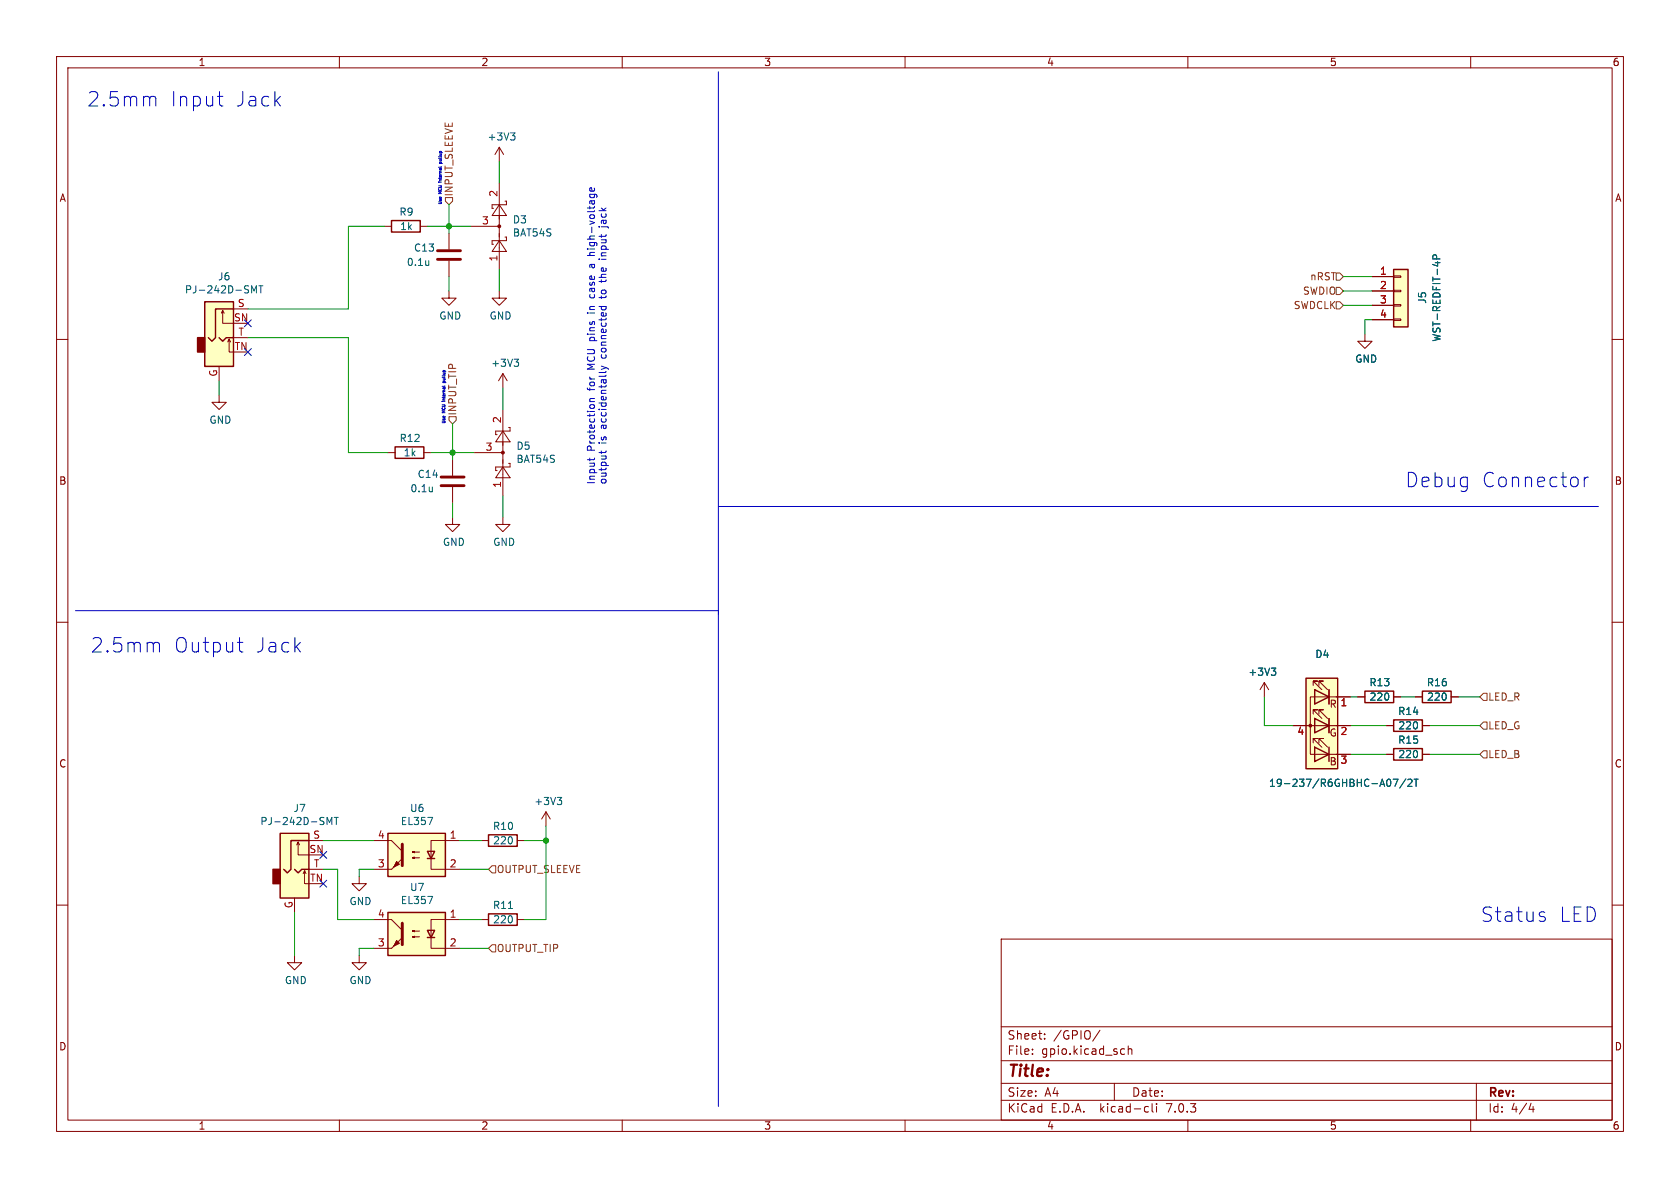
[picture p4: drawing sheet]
<svg xmlns="http://www.w3.org/2000/svg" width="297mm" height="210mm" viewBox="0 0 297 210" stroke-linecap="round" stroke-linejoin="round" font-family="sans-serif">
<g fill="none" stroke="#840000" stroke-width=".18">
<path d="M10 10h277v190h-277zM12 12h273v186h-273zM60 10v2M110 10v2M160 10v2M210 10v2M260 10v2M88.3 36.2l1.2 1.9h-2.5zM88.3 26v2.6M88.3 32.4v15.2M88.3 26l-.8 1.3M88.3 26l.7 1.3"/>
<path d="M89.3 35.6h.2v.6h-2.5v.6h.2M10 60h2M39.1 55.4l.3-.5v2.3h1.9M39.4 54.9l.2 .5M40.5 59.9l.3 .6M41.3 54.6h2.5M41.3 59.7h2.5M67.9 40h1.3M74.3 40h1.3M79.4 51.4v1.3h1.2l-1.2 1.3-1.3-1.3h1.3M79.4 41.3v2.8M79.4 46.1v2.8"/>
<path d="M83.2 40h5.1M88.3 42.5l1.2 2h-2.5zM88.3 51.4v1.3h1.2l-1.2 1.3-1.3-1.3h1.3M89.3 41.9h.2v.6h-2.5v.7h.2M241.3 59.1v1.2h1.3l-1.3 1.3-1.3-1.3h1.3M242.6 48.9h3.8M242.6 51.4h3.8M242.6 54h3.8M242.6 56.5h3.8M246.4 56.4h1.2v.2h-1.2zM246.4 53.8h1.2v.3h-1.2zM246.4 51.3h1.2v.3h-1.2z"/>
<path d="M246.4 48.8h1.2v.2h-1.2zM285 60h2M38.7 69.9v1.2h1.3l-1.3 1.3-1.2-1.3h1.2M38.7 64.8v2.5M40.3 60.5l.2-.6v2.3h.8M88.9 76.2l1.3 1.9h-2.6zM88.9 66v2.6M88.9 72.4v15.2M88.9 66l-.8 1.3M88.9 66l.8 1.3M89.9 75.6h.3v.6h-2.6v.6h.3M68.6 80h1.2"/>
<path d="M74.9 80h1.3M80 91.4v1.3h1.3l-1.3 1.3-1.3-1.3h1.3M80 81.3v2.8M80 86.1v2.8M83.8 80h5.1M88.9 82.6l1.3 1.9h-2.6zM88.9 91.4v1.3h1.3l-1.3 1.3-1.3-1.3h1.3M89.9 81.9h.3v.7h-2.6v.6h.3M10 110h2M285 110h2M223.5 120.7l.8 1.2M223.5 120.7v2.5"/>
<path d="M223.5 120.7l-.7 1.2M228.6 128.3h10.2M232.2 131.3v-.7h.7h-.7l1.5 1.5M232.2 126.2v-.7h.7h-.7l1.5 1.5M232.2 121.2v-.8h.7h-.7l1.5 1.5M232.4 127v2.5zM232.4 127h.1M232.4 121.9v2.6zM232.4 121.9h.1M233.2 131.3v-.7h.7h-.7l1.5 1.5M233.2 126.2v-.7h.7h-.7l1.5 1.5M233.2 121.2v-.8h.7h-.7l1.5 1.5"/>
<path d="M234.9 127v2.5M234.9 121.9v2.6M238.8 123.2h-7.2v10.2h7.2M240 123.2h1.3M245.1 133.4h1.3M245.1 128.3h1.3M246.4 123.2h1.2M250.2 123.2h1.3M251.5 133.4h1.2M251.5 128.3h1.2M256.5 123.2h1.3M10 160h2"/>
<path d="M52.1 158.8v2.5M52.5 149.4l.2-.6v2.3h1.9M52.7 148.8l.3 .6M53.6 154.4l.2-.5v2.3h.8M53.8 153.9l.3 .5M54.6 148.6h2.5M54.6 153.7h2.5M63.5 154.9v1.3h1.3l-1.3 1.3-1.3-1.3h1.3M66 148.6h3.2l1.9 1.9M66 153.7h3.2M72.9 151.6l.4-.1v.3l-.4-.2h1.3M72.9 150.6l.4-.1v.2l-.4-.1h1.3"/>
<path d="M81.3 148.6h-5.1v5.1h5.1M85.1 148.6h1.3M91.4 148.6h1.3M96.5 143.5l-.7 1.3M96.5 143.5v2.6M96.5 143.5l.8 1.3M285 160h2M52.1 168.9v1.3h1.2l-1.2 1.3-1.3-1.3h1.3M63.5 168.9v1.3h1.3l-1.3 1.3-1.3-1.3h1.3M66 162.6h3.2l1.9 1.9M66 167.6h3.2M72.9 165.6l.4-.1v.2l-.4-.1h1.3"/>
<path d="M72.9 164.6l.4-.1v.2l-.4-.1h1.3M81.3 162.6h-5.1v5h5.1M85.1 162.6h1.3M91.4 162.6h1.3M177 166h108v32h-108zM60 198v2M110 198v2M160 198v2M177 194.5h108M177 191.5h108M177 187.5h108M177 181.5h108"/>
<path d="M182.5 186.3v.1M182.5 185.5v.1M184.7 183.6v.1M184.7 182.8v.1M194.5 182.1l-1.3 2M197 191.5v3M198.4 185.4l.4 .1M198.8 186.3l-.4 .1M199.5 185.5l.2-.1 .3 .1 .1 .9M199.5 184.9v1.5M202.5 196.5h.5M202.5 195.7h.5"/>
<path d="M203.7 195.1v1.3l.2 .2M204.5 195.1v.1M204.5 195.6v1M210 198v2M260 198v2M261 191.5v6.5M270.7 195l-.4 1.1h.9M271 195.6v1"/>
</g>
<g fill="#840000" stroke="#840000" stroke-width=".18">
<path d="M69.2 167.6l1.9-1.9z"/>
<path d="M70.1 166.2l.5 .6-1 .5z"/>
<path d="M71.1 151.8l-1.9 1.9z"/>
<path d="M70.1 152.3l.5 .5-1 .5z"/>
<circle cx="88.3" cy="40" r=".25"/>
<circle cx="88.9" cy="80" r=".25"/>
<circle cx="231.6" cy="128.3" r=".25"/>
</g>
<g fill="#ffffc2" stroke="#ffffc2" stroke-width=".18">
<path d="M36.2 53.3h5.1v11.5h-5.1z"/>
<path d="M68.6 161.3h10.1v7.6h-10.1z"/>
<path d="M49.5 147.3h5.1v11.5h-5.1z"/>
<path d="M68.6 147.3h10.1v7.6h-10.1z"/>
<path d="M246.4 47.6h2.5v10.2h-2.5z"/>
<path d="M230.9 119.9h5.6v16h-5.6z"/>
</g>
<g fill="#840000" stroke="#840000" stroke-width=".25">
<path d="M34.9 59.7h1.3v2.5h-1.3z"/>
<path d="M48.3 153.7h1.2v2.5h-1.2z"/>
</g>
<g fill="none" stroke="#840000" stroke-width=".25">
<path d="M69.2 39h5.1v2h-5.1zM36.2 53.3h5.1v11.5h-5.1zM38.7 59.7l.7 .6 .6-.6h1.3M41.3 54.6h-3.2v5.1l-.6 .6-.7-.6M246.4 47.6h2.5v10.2h-2.5zM69.8 79h5.1v2h-5.1zM230.9 119.9h5.6v16h-5.6zM232.4 132.1l2.5 1.3-2.5 1.2zM232.4 127l2.5 1.3-2.5 1.2zM232.4 121.9l2.5 1.3-2.5 1.3zM234.9 121.9v2.6M234.9 127v2.5"/>
<path d="M234.9 132.1v2.5M241.3 122.2h5.1v2h-5.1zM246.4 132.3h5.1v2.1h-5.1zM246.4 127.3h5.1v2h-5.1zM251.5 122.2h5v2h-5zM49.5 147.3h5.1v11.5h-5.1zM52.1 153.7l.6 .6 .6-.6h1.3M54.6 148.6h-3.2v5.1l-.6 .6-.6-.6M68.6 147.3h10.1v7.6h-10.1zM75.6 150.5h1.2l-.6 1.3zM75.6 151.8h1.2M86.4 147.6h5v2h-5z"/>
<path d="M68.6 161.3h10.1v7.6h-10.1zM75.6 164.5h1.2l-.6 1.2zM75.6 165.7h1.2M86.4 161.5h5v2.1h-5z"/>
</g>
<g fill="none" stroke="#006464" stroke-width=".18">
<path d="M90.3 23.5h.7l-.4 .5 .4 .1v.4l-.2 .3h-.4M44.5 51.8v-1.3l.4 .9 .4-.9v1.3M45.8 50.5h.7M46.1 50.5v1.3M75.8 46.1v.8M75.8 46.8l-.2 .1M254 45.8l-.1-.6-.2-.2-.3 .1-.1 .7h1.3M254.2 46.3v.7M90.9 63.5h.8l-.4 .5 .3 .1 .1 .4-.3 .3h-.3M76.4 86.1v.8M76.4 86.8l-.1 .1M224.8 118.1h.7l-.4 .5 .4 .1v.4l-.2 .3h-.4"/>
<path d="M245.5 122.7v.8M245.7 137.8l.2 .4-.2 .7M246.3 137.7h.8l-.5 1.3M248.5 137.7l-1.1 1.6M248.9 137.9l.5-.2 .2 .4-.8 .9h.8M250 137.7h.7M250.4 137.7v1.3M250.5 132.9v.8M250.5 127.8v.8M255.6 122.7v.8M57.8 145.8v-1.3l.4 .9 .5-.9v1.3M59.1 144.5h.7"/>
<path d="M59.5 144.5v1.3M75.6 158.5h.9l-.6 1.2M75.6 144.5h.9l-.6 1.3M90.5 148.1v.8M98.5 141h.8l-.4 .4 .3 .2 .1 .4-.2 .2h-.4M89.9 160.6h.7M90.5 162.1v.8"/>
</g>
<path d="M77.3 45.8h4.1M77.3 44.3h4.1M78 85.9h4M78 84.3h4M71.1 149.2v3.8M71.1 163.2v3.8" fill="none" stroke="#840000" stroke-width=".51"/>
<path d="M78.7 34.9h1.3v.7l-.6 .6-.7-.6zM236.2 50.8h.7l.6 .6-.6 .7h-.7zM236.2 48.3h.7l.6 .6-.6 .6h-.7zM236.2 53.3h.7l.6 .7-.6 .6h-.7zM79.4 73.7h1.2v.6l-.6 .6-.6-.6zM262.3 127.6h.6v1.3h-.6l-.7-.6zM262.3 132.7h.6v1.3h-.6l-.7-.6zM262.3 122.6h.6v1.2h-.6l-.7-.6zM87 153h.6v1.3h-.6l-.6-.6zM87 167h.6v1.3h-.6l-.6-.7z" fill="none" stroke="#725600" stroke-width=".18"/>
<g fill="none" stroke="#0000c2" stroke-width=".18">
<path d="M26.8 17l.6 .2 .2 .2v1.3M38.4 17h1M38.8 18.4l.1 .2 .5 .1M127 12.7v182.9M77.6 32.2h.1M77.7 32.2h.3M77.7 28.9h.5M77.8 28.7l-.1 .2M77.9 28.7l.1 .2M104.3 34.3l1.1 .1M104.3 34.3v.2M105 33.3l.1 .3-.2 .2-.6-.1v-.4l.3-.1 .1 .6"/>
<path d="M105 34.3l.1 .2M103.8 45.2h1.3M104.3 45l.1 .2M105.9 54.2h1.3M106.4 54.2v.5M107.1 54.2v.5M107.5 40.1l.1 .2M78.2 71h.1M78.2 70.9v.1M78.3 71h.4M78.3 67.6h.5M78.4 67.4v.2"/>
<path d="M78.6 67.4v.2M104.3 71h.8M105.1 70.4l-.8 .1v.3l.1 .2M106.3 79.7v.5M106.3 64.7l.9 .3M107.2 79.7l-.2 .3h-1.1M107.2 65.7l-.2 .1h-1.1M107.2 65l-.9 .3M107.2 65l.4 .3M104.3 81v.5M105.1 81l-.1 .2M127 89.5h155.6"/>
<path d="M280.1 84.3v1.7M280.8 84.3a.65 .65 0 0 0-.7 .5M13.3 108h113.7M27.5 113.6l.6 .1 .1 .2v1.4M42 113.6h.9M42.3 112.7v2.2l.2 .2 .4 .2M272.5 162l.6 .2 .1 .3-.4 .4h-.4M272.5 161.2l.6 .1"/>
</g>
<g fill="none" stroke="#009600" stroke-width=".18">
<path d="M79.4 36.2v5.1M88.3 28.6v3.8M43.8 59.7h17.8v20.3h7M67.9 40h-6.3v14.6h-17.8M75.6 40h7.6M79.4 48.9v2.5M88.3 47.6v3.8M237.5 54h5.1M237.5 51.4h5.1M237.5 48.9h5.1M242.6 56.5h-1.3v2.6M38.7 67.3v2.6"/>
<path d="M80 74.9v6.4M88.9 68.6v3.8M76.2 80h7.6M80 88.9v2.5M88.9 87.6v3.8M223.5 123.2v5.1h5.1M238.8 128.3h6.3M238.8 133.4h6.3M238.8 123.2h1.2M247.6 123.2h2.6M252.7 128.3h8.9M252.7 133.4h8.9"/>
<path d="M257.8 123.2h3.8M57.1 153.7h2.6v8.9h6.3M57.1 148.6h8.9M66 153.7h-2.5v1.2M81.3 153.7h5.1M81.3 148.6h3.8M92.7 148.6h3.8M96.5 146.1v16.5h-3.8M52.1 161.3v7.6M66 167.6h-2.5v1.3M81.3 167.6h5.1M81.3 162.6h3.8"/>
</g>
<path d="M43.2 56.5l1.2 1.3M44.4 56.5l-1.2 1.3M43.2 61.6l1.2 1.2M44.4 61.6l-1.2 1.2M56.5 150.5l1.3 1.2M56.5 155.6l1.3 1.2M57.8 150.5l-1.3 1.2M57.8 155.6l-1.3 1.2" fill="none" stroke="#000084" stroke-width=".18"/>
<g fill="#009600" stroke="#009600" stroke-width=".18">
<circle cx="96.5" cy="148.6" r=".46"/>
<circle cx="80" cy="80" r=".46"/>
<circle cx="79.4" cy="40" r=".46"/>
</g>
<g font-size="3.5" fill="#0000c2">
<text x="15.2" y="19.1">2.5mm</text>
<text x="29.9" y="19.1">Input</text>
<text x="41.2" y="19.1">Jack</text>
<text x="248.3" y="86.4">Debug</text>
<text x="261.7" y="86.4">Connector</text>
<text x="15.9" y="115.6">2.5mm</text>
<text x="30.5" y="115.6">Output</text>
<text x="44.8" y="115.6">Jack</text>
<text x="261.6" y="163.2">Status</text>
<text x="275.4" y="163.2">LED</text>
</g>
<text font-size="2.8" fill="#840000" x="178" y="190.8">Title:</text>
<g font-size="2.1" fill="#840000">
<text x="178" y="183.9">Sheet:</text>
<text x="186.2" y="183.9">/GPIO/</text>
<text x="178" y="186.6">File:</text>
<text x="184" y="186.6">gpio.kicad_sch</text>
<text x="178" y="196.8">KiCad</text>
<text x="178" y="194">Size:</text>
<text x="184.6" y="194">A4</text>
<text x="185.7" y="196.8">E.D.A.</text>
<text x="194.4" y="196.8">kicad-cli</text>
<text x="200" y="194">Date:</text>
<text x="206.2" y="196.8">7.0.3</text>
<text x="263" y="194.2">Rev:</text>
<text x="263" y="196.8">Id:</text>
<text x="267" y="196.8">4/4</text>
</g>
<g font-size="1.8" fill="#840000">
<text x="35" y="11.8">1</text>
<text x="85" y="11.8">2</text>
<text x="135" y="11.8">3</text>
<text x="185" y="11.8">4</text>
<text x="235" y="11.8">5</text>
<text x="285" y="11.8">6</text>
<text x="10.4" y="35.8">A</text>
<text x="285.4" y="35.8">A</text>
<text x="10.3" y="85.8">B</text>
<text x="285.3" y="85.8">B</text>
<text x="234.9" y="125.3">R</text>
<text x="234.9" y="130.4">G</text>
<text x="10.3" y="135.8">C</text>
<text x="234.9" y="135.5">B</text>
<text x="285.3" y="135.8">C</text>
<text x="10.3" y="185.8">D</text>
<text x="285.3" y="185.8">D</text>
<text x="35" y="199.8">1</text>
<text x="85" y="199.8">2</text>
<text x="135" y="199.8">3</text>
<text x="185" y="199.8">4</text>
<text x="235" y="199.8">5</text>
<text x="285" y="199.8">6</text>
</g>
<g font-size="1.8" fill="#006464">
<text x="86" y="25">+3V3</text>
<text x="70.5" y="38.3">R9</text>
<text x="70.6" y="40.8">1k</text>
<text x="90.5" y="39.7">D3</text>
<text x="90.5" y="42">BAT54S</text>
<text x="71.8" y="47.2">0.1u</text>
<text x="73" y="44.6">C13</text>
<text x="32.5" y="52">PJ-242D-SMT</text>
<text x="38.4" y="49.7">J6</text>
<text x="252.3" y="53.9" transform="rotate(-90 252.3 53.9)">J5</text>
<text x="77.5" y="56.7">GND</text>
<text x="86.4" y="56.7">GND</text>
<text x="86.7" y="65">+3V3</text>
<text x="239.4" y="64.3">GND</text>
<text x="254.8" y="60.6" transform="rotate(-90 254.8 60.6)">WST-REDFIT-4P</text>
<text x="36.9" y="75.1">GND</text>
<text x="70.5" y="78.3">R12</text>
<text x="71.2" y="80.8">1k</text>
<text x="91.1" y="79.7">D5</text>
<text x="91.1" y="82">BAT54S</text>
<text x="72.4" y="87.2">0.1u</text>
<text x="73.7" y="84.6">C14</text>
<text x="78.1" y="96.7">GND</text>
<text x="87" y="96.7">GND</text>
<text x="220.5" y="119.6">+3V3</text>
<text x="232.4" y="116.5">D4</text>
<text x="241.9" y="121.5">R13</text>
<text x="242" y="124">220</text>
<text x="252.1" y="121.5">R16</text>
<text x="252.1" y="124">220</text>
<text x="247" y="131.6">R15</text>
<text x="247" y="126.6">R14</text>
<text x="247" y="129.1">220</text>
<text x="247" y="134.2">220</text>
<text x="51.7" y="143.7">J7</text>
<text x="72.3" y="143.7">U6</text>
<text x="94.3" y="142.5">+3V3</text>
<text x="224.2" y="139.3">19-237/R6GHBHC-A07/2T</text>
<text x="45.9" y="146">PJ-242D-SMT</text>
<text x="70.7" y="146">EL357</text>
<text x="87" y="146.9">R10</text>
<text x="87" y="149.4">220</text>
<text x="61.6" y="160.2">GND</text>
<text x="70.7" y="160">EL357</text>
<text x="72.3" y="157.7">U7</text>
<text x="87" y="160.8">R11</text>
<text x="87" y="163.4">220</text>
<text x="50.2" y="174.1">GND</text>
<text x="61.6" y="174.1">GND</text>
</g>
<g font-size="1.8" fill="#725600">
<text x="80.2" y="34.8" transform="rotate(-90 80.2 34.8)">INPUT_SLEEVE</text>
<text x="230.1" y="52.3">SWDIO</text>
<text x="231.4" y="49.7">nRST</text>
<text x="228.5" y="54.8">SWDCLK</text>
<text x="80.8" y="73.6" transform="rotate(-90 80.8 73.6)">INPUT_TIP</text>
<text x="263" y="124">LED_R</text>
<text x="263" y="129.1">LED_G</text>
<text x="263" y="134.2">LED_B</text>
<text x="87.7" y="154.5">OUTPUT_SLEEVE</text>
<text x="87.7" y="168.5">OUTPUT_TIP</text>
</g>
<g font-size="1.8" fill="#a90000">
<text x="88" y="35" transform="rotate(-90 88 35)">2</text>
<text x="85.1" y="39.8">3</text>
<text x="88" y="46.4" transform="rotate(-90 88 46.4)">1</text>
<text x="243.8" y="48.6">1</text>
<text x="243.8" y="51.2">2</text>
<text x="243.8" y="53.7">3</text>
<text x="41.2" y="56.9">SN</text>
<text x="41.9" y="54.4">S</text>
<text x="42" y="59.4">T</text>
<text x="243.8" y="56.3">4</text>
<text x="41.3" y="62">TN</text>
<text x="38.5" y="66.7" transform="rotate(-90 38.5 66.7)">G</text>
<text x="88.6" y="75" transform="rotate(-90 88.6 75)">2</text>
<text x="85.7" y="79.8">3</text>
<text x="88.6" y="86.4" transform="rotate(-90 88.6 86.4)">1</text>
<text x="236.8" y="125.1">1</text>
<text x="229.2" y="130.2">4</text>
<text x="236.8" y="130.2">2</text>
<text x="236.8" y="135.3">3</text>
<text x="55.2" y="148.3">S</text>
<text x="66.6" y="148.3">4</text>
<text x="79.3" y="148.3">1</text>
<text x="54.5" y="150.9">SN</text>
<text x="54.7" y="156">TN</text>
<text x="55.3" y="153.4">T</text>
<text x="66.6" y="153.4">3</text>
<text x="79.3" y="153.4">2</text>
<text x="51.8" y="160.7" transform="rotate(-90 51.8 160.7)">G</text>
<text x="66.6" y="167.4">3</text>
<text x="66.6" y="162.3">4</text>
<text x="79.3" y="162.3">1</text>
<text x="79.3" y="167.4">2</text>
</g>
<g font-size="1.8" fill="#0000c2">
<text x="107.3" y="39.6" transform="rotate(-90 107.3 39.6)">jack</text>
<text x="105.3" y="46.8" transform="rotate(-90 105.3 46.8)">a</text>
<text x="105.3" y="44.6" transform="rotate(-90 105.3 44.6)">high-voltage</text>
<text x="107.3" y="45.5" transform="rotate(-90 107.3 45.5)">input</text>
<text x="105.3" y="52.2" transform="rotate(-90 105.3 52.2)">case</text>
<text x="107.3" y="52.5" transform="rotate(-90 107.3 52.5)">to</text>
<text x="107.3" y="49.5" transform="rotate(-90 107.3 49.5)">the</text>
<text x="105.3" y="55.1" transform="rotate(-90 105.3 55.1)">in</text>
<text x="105.3" y="65.3" transform="rotate(-90 105.3 65.3)">MCU pins</text>
<text x="107.3" y="63.3" transform="rotate(-90 107.3 63.3)">connected</text>
<text x="105.3" y="69" transform="rotate(-90 105.3 69)">for</text>
<text x="107.3" y="75.9" transform="rotate(-90 107.3 75.9)">accidentally</text>
<text x="105.3" y="79.9" transform="rotate(-90 105.3 79.9)">Protection</text>
<text x="107.3" y="78.6" transform="rotate(-90 107.3 78.6)">is</text>
<text x="105.3" y="85.7" transform="rotate(-90 105.3 85.7)">Input</text>
<text x="107.3" y="85.7" transform="rotate(-90 107.3 85.7)">output</text>
</g>
<g font-size=".7" fill="#0000c2">
<text x="78.1" y="28.5" transform="rotate(-90 78.1 28.5)">pullup</text>
<text x="78.1" y="34.2" transform="rotate(-90 78.1 34.2)">MCU</text>
<text x="78.1" y="32" transform="rotate(-90 78.1 32)">internal</text>
<text x="78.1" y="36.2" transform="rotate(-90 78.1 36.2)">Use</text>
<text x="78.7" y="70.7" transform="rotate(-90 78.7 70.7)">internal</text>
<text x="78.7" y="67.2" transform="rotate(-90 78.7 67.2)">pullup</text>
<text x="78.7" y="74.9" transform="rotate(-90 78.7 74.9)">Use</text>
<text x="78.7" y="72.9" transform="rotate(-90 78.7 72.9)">MCU</text>
</g>
</svg>
